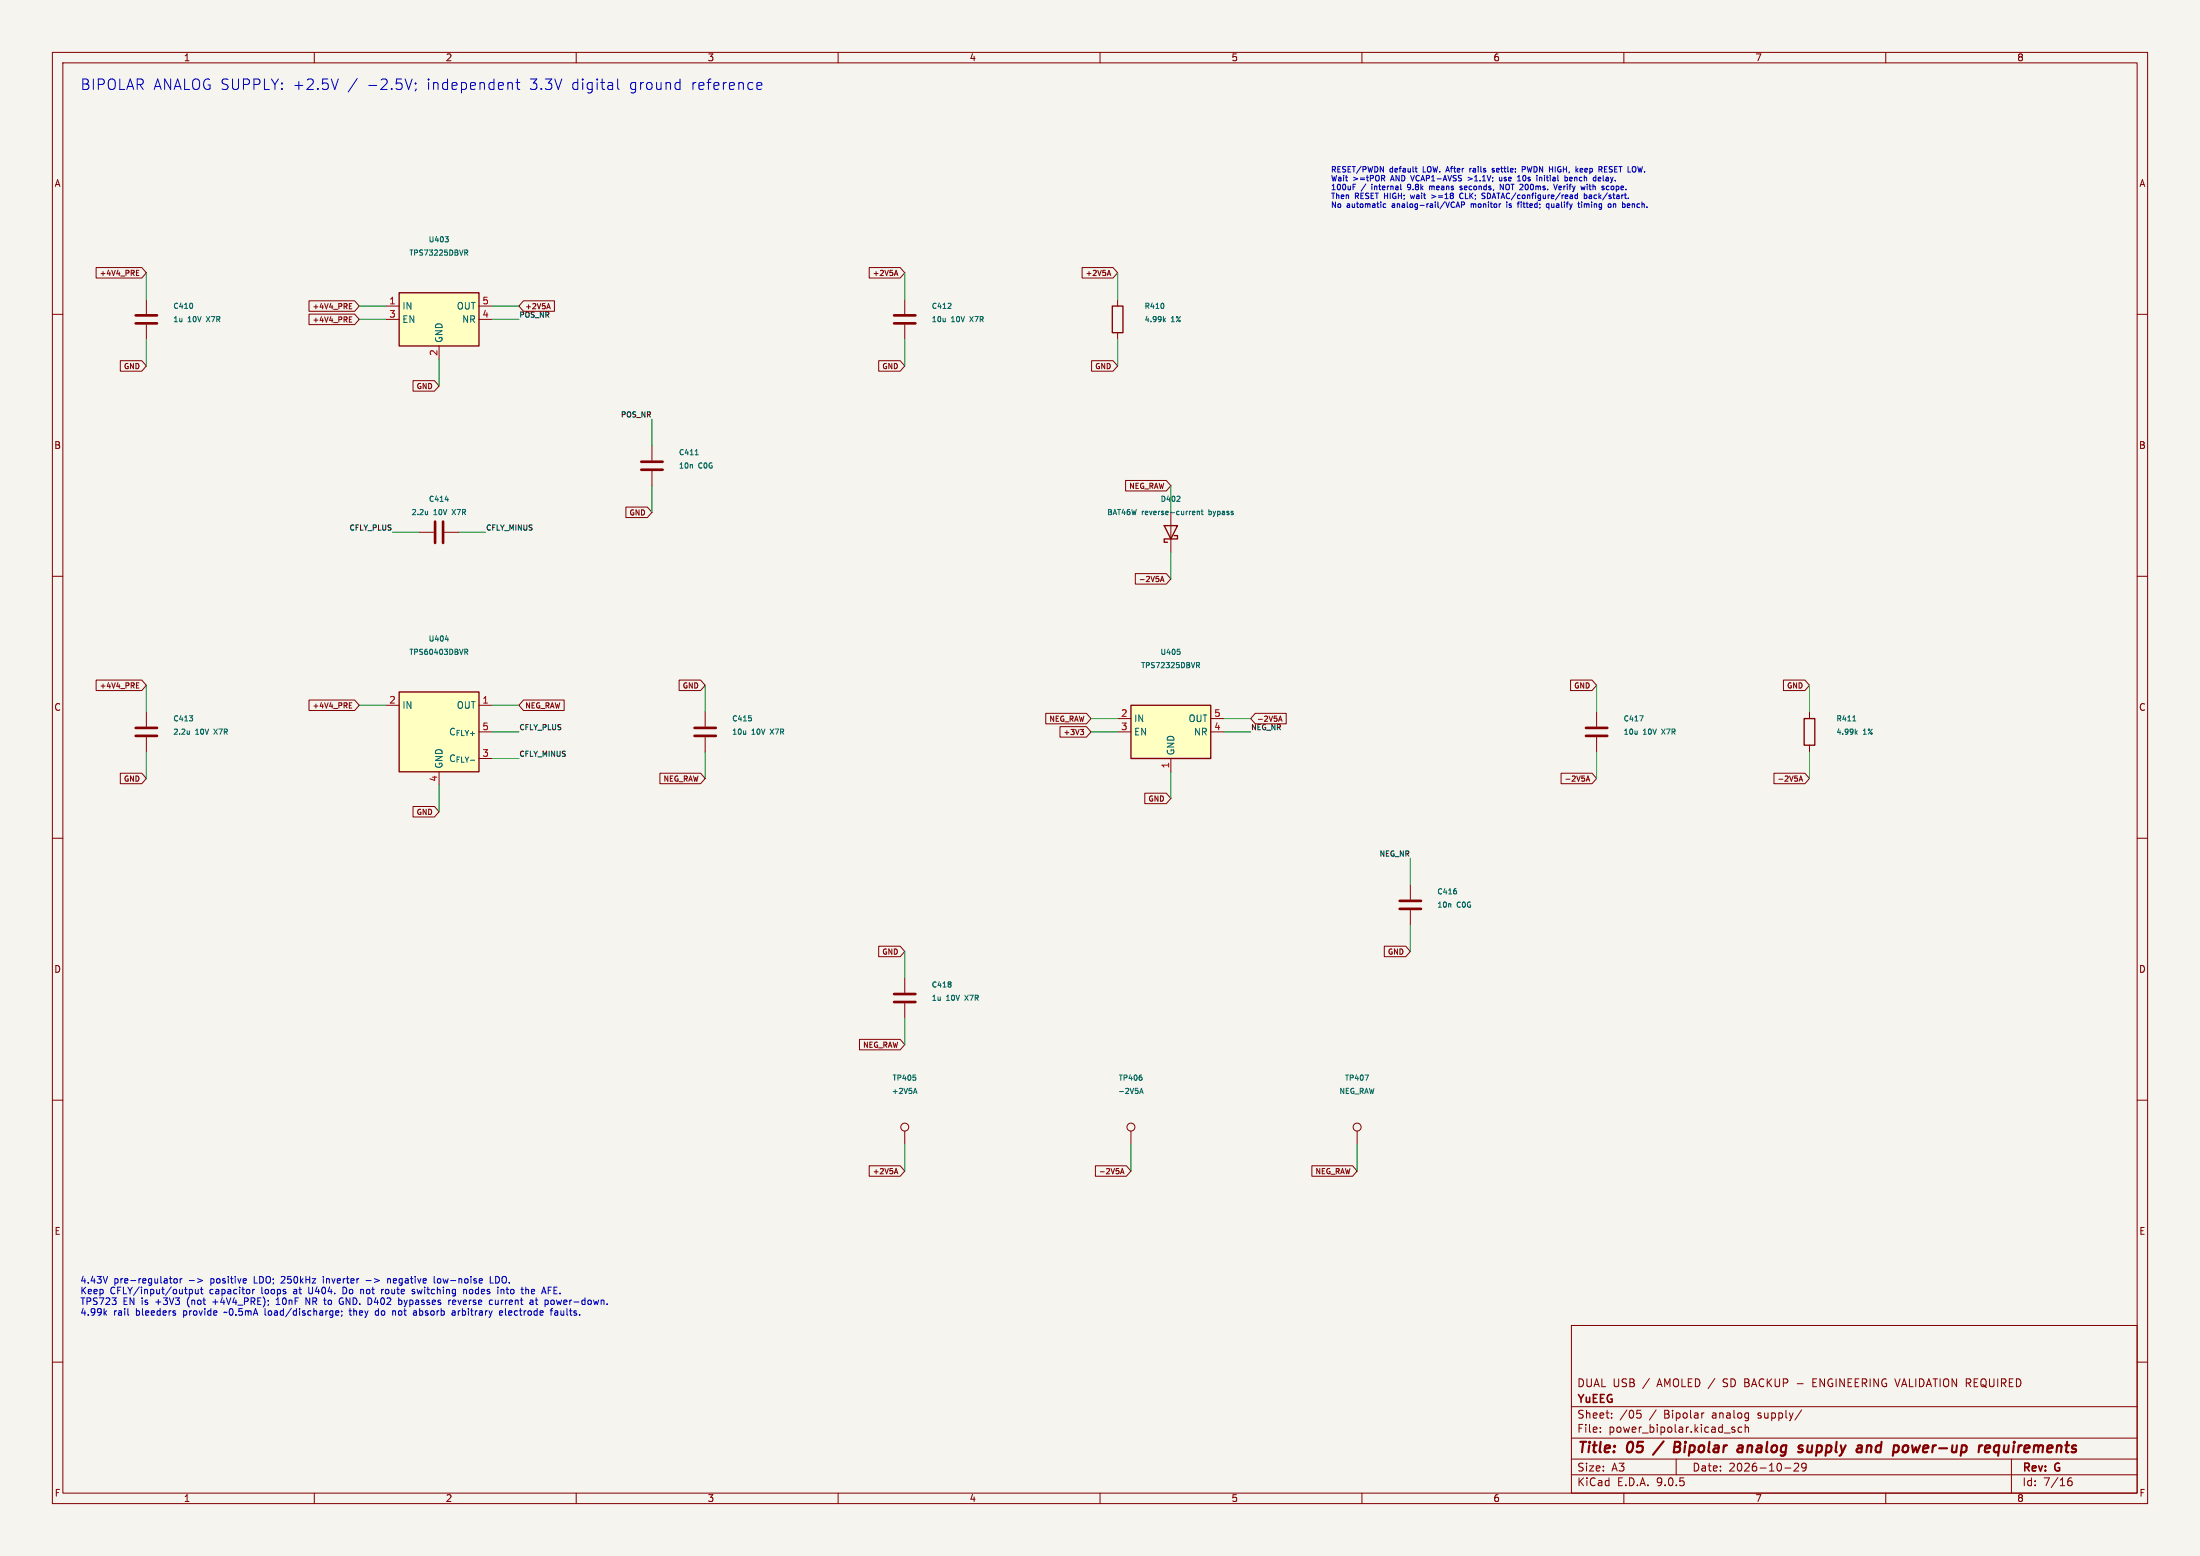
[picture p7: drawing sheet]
<svg xmlns="http://www.w3.org/2000/svg" width="420mm" height="297mm" viewBox="0 0 420 297" stroke-linecap="round" stroke-linejoin="round" font-family="sans-serif">
<path d="M0 0h420v297h-420z" fill="#f5f4ef" stroke="#f5f4ef" stroke-width=".19"/>
<g fill="none" stroke="#840000" stroke-width=".19">
<path d="M10 10h400v277h-400zM12 12h396v273h-396zM60 10v2M110 10v2M160 10v2M210 10v2M260 10v2M310 10v2M360 10v2M172.7 57.2v2.7M213.4 57.2v1.2M10 60h2"/>
<path d="M172.7 62v2.8M213.4 63.5v1.3M408 60h2M10 110h2M80 101.6h2.8M84.8 101.6h2.8M408 110h2M27.9 135.9v2.8M10 160h2M27.9 140.7v2.8M408 160h2M269.2 168.9v2.8"/>
<path d="M269.2 173.7v2.8M172.7 186.7v2.8M172.7 191.5v2.8M10 210h2M172.7 215.9v2.5M408 210h2M300 253h108v32h-108zM10 260h2M300 278.5h108M300 274.5h108M300 268.5h108M305.5 273.2v.2"/>
<path d="M305.5 272.5v.1M307.7 270.5v.2M307.7 269.8v.1M312.5 269.2h.7M312.7 269.8h.3l.3 .2-.1 .6-.5 .1M320 278.5v3M325.3 269.7l-.3 .1M330.6 272.7l.6 .4-.2 .3-.4-.1M331.2 272.5l-.4-.1-.2 .2M332.5 272.5l-.4-.1-.3 .3 .1 .6h.6M333.2 272.5l.2-.1 .3 .1 .1 .9M333.2 271.9v1.5"/>
<path d="M343.1 264.1h1.1M343.3 279.4v.5l-.9 .9h1M343.9 269.1l-1.2 1.9M344 279.4l-.1 .5 .2 .2 .4 .1 .3-.3M344.2 279.3l.5 .1a.99 .99 0 0 1-.3 1.4h-.3M346.1 263.9h.5M346.8 263.2h-.7v1.5h.7M384 278.5v6.5M408 260h2M60 285v2M110 285v2M160 285v2"/>
<path d="M210 285v2M260 285v2M300 281.5h108M310 285v2M340.7 280.2h1.2M360 285v2M394.7 282.9l.3-.2h.4l.2 .2v.4l-.3 .3-.4-.1-.2-.2M395.4 282.1a.59 .59 0 0 0-.7 .6"/>
<circle cx="172.7" cy="215.1" r=".76"/>
</g>
<g fill="none" stroke="#840000" stroke-width=".4">
<path d="M317.6 275.1l-2 2.6M319.7 276.2h.6M320.3 276.2l.3 .1M320.4 275.2h-.6l-.3 2 1-.1M320.5 276.1l-.2 .1M331.9 276h.7v1.2M332.6 277.1l-.7 .1M332.7 276.3l-.7 .1M345.1 275.9v1.2a.57 .57 0 0 0 .7-.1M356.7 275.9l.5 .1 .1 .2-.2 1M365 275.9l.2 1.3 .5-.9M379.9 276v.3l-1 .2"/>
<path d="M381.7 276a.66 .66 0 0 0-1 .3l-.1 .5 .2 .3h.7M381.7 275.9l-.3 2M382.6 275.9l-.1 1 .3 .3"/>
</g>
<path d="M170.7 60.2h4.1M170.7 61.7h4.1M83.1 99.6v4M84.6 99.6v4M25.9 138.9h4.1M25.9 140.5h4.1M267.2 172h4.1M267.2 173.5h4.1M170.7 189.7h4.1M170.7 191.3h4.1" fill="none" stroke="#840000" stroke-width=".51"/>
<g fill="none" stroke="#006464" stroke-width=".19">
<path d="M180.9 58.9h.7M181.5 58v.3M222.1 58.1v.6M222.2 61l.3 .4M222.5 60.7l-.4 .4M81.6 97.6v.6M81.6 98.1l-.1 .1M85 95.4h.6M36.2 136.6h.6l-.4 .4M36.2 139.5v.7M36.7 137.1v.4M36.2 140.1l-.2 .1"/>
<path d="M278 170.1v.4M181.5 187.5v.2M181.5 187.9v.4M174.5 208.4h.5M174.7 207.7l.4 1M174.8 205.7v.4"/>
</g>
<path d="M212.3 58.4h2.1v5.1h-2.1z" fill="none" stroke="#840000" stroke-width=".25"/>
<path d="M215.9 134.6h15.2v10.2h-15.2z" fill="#ffffc2"/>
<path d="M215.9 134.6h15.2v10.2h-15.2zM344.4 137.2h2.1v5h-2.1z" fill="none" stroke="#840000" stroke-width=".25"/>
<g fill="none" stroke="#840000" stroke-width=".19">
<path d="M27.9 57.2v2.7M27.9 62v2.8M124.5 85.1v2.8M124.5 89.9v2.8M213.4 137.2h2.5M213.4 139.7h2.5M231.1 137.2h2.6M231.1 139.7h2.6M304.8 135.9v2.8M345.4 135.9v1.3M223.5 144.8v2.5M304.8 140.7v2.8"/>
<path d="M345.4 142.2v1.3M215.9 215.9v2.5"/>
<circle cx="215.9" cy="215.1" r=".76"/>
</g>
<g fill="none" stroke="#006464" stroke-width=".19">
<path d="M36.7 58.1v.6M132.7 86.8h.6M224.8 123.9h.4M225.2 124.3v.6M228.4 126.5h.4l.2 .1-.1 .3-.5 .1M228.7 127l.3 .5M313 136.6h.7l-.4 1M353.7 137.6h.6M354.3 139.8l.3 .4M354.6 139.5l-.4 .4M217.6 208.7l.3-1 .3 1M217.7 208.4h.4"/>
<path d="M218 205.7v.4"/>
</g>
<path d="M25.9 60.2h4.1M25.9 61.7h4.1M122.4 88.1h4.1M122.4 89.7h4.1M302.8 138.9h4M302.8 140.5h4" fill="none" stroke="#840000" stroke-width=".51"/>
<path d="M76.2 55.9h15.2v10.1h-15.2z" fill="#ffffc2"/>
<path d="M76.2 55.9h15.2v10.1h-15.2zM222.2 100.3h2.6l-1.3 2.6zM224.2 102.2h.6v.7h-2.6v.6h.7" fill="none" stroke="#840000" stroke-width=".25"/>
<path d="M73.7 58.4h2.5M91.4 58.4h2.6M73.7 61h2.5M83.8 66v2.6M91.4 61h2.6M223.5 97.8v7.6" fill="none" stroke="#840000" stroke-width=".19"/>
<path d="M85 45.2h.6l-.4 .4M85.5 45.6v.5M88.7 47.7h.4l.2 .2-.1 .3h-.5M89 48.2l.3 .5M224.6 95.7h.7M225.2 94.8v.3M227.8 97.6h.3v.2l-.5 .1M228.1 98.2h-.3M228.5 97.7l.4-.1 .1 .6M228.5 97.6v.6M229.3 97.6h.4M229.4 97.2v.9l.3 .1" fill="none" stroke="#006464" stroke-width=".19"/>
<path d="M76.2 132.1h15.2v15.2h-15.2z" fill="#ffffc2"/>
<path d="M76.2 132.1h15.2v15.2h-15.2z" fill="none" stroke="#840000" stroke-width=".25"/>
<g fill="none" stroke="#840000" stroke-width=".19">
<path d="M18.3 51.1h8.8l.8 1-.8 1h-8.8zM26 52.1h.4M26 52.6h.5M26 51.6h.5M59 60h8.7l.9 1-.9 1h-8.7zM59 57.4h8.7l.9 1-.9 1h-8.7zM66.7 58.4h.3M66.7 58.9h.5M66.7 57.9h.5M99.9 57.4h5.9v2h-5.9l-.8-1zM104.5 58.7h.5M104.7 57.9l.3 1"/>
<path d="M165.9 51.1h5.9l.9 1-.9 1h-5.9zM170.8 52.3h.5M171.1 51.6l.3 1M206.6 51.1h5.9l.9 1-.9 1h-5.9zM211.5 52.3h.4M211.7 51.6l.3 1M23 68.8h4.1l.8 1.1-.8 1h-4.1zM66.7 61h.3M66.7 61.5h.5M66.7 60.5h.5M78.8 72.7h4.1l.9 1-.9 1h-4.1zM167.7 68.8h4.1l.9 1.1-.9 1h-4.1z"/>
<path d="M208.4 68.8h4.1l.9 1.1-.9 1h-4.1zM119.5 96.8h4.1l.9 1-.9 1h-4.1zM214.9 91.7h7.7l.9 1-.9 1h-7.7zM216.7 109.5h5.9l.9 1-.9 1h-5.9zM221.5 111l.4-1 .3 1M221.6 110.7h.5M18.3 129.8h8.8l.8 1-.8 1h-8.8zM26 130.8h.4M26 131.3h.5M26 130.3h.5M59 133.6h8.7l.9 1-.9 1h-8.7zM66.7 134.6h.3"/>
<path d="M66.7 135.1h.5M66.7 134.1h.5M73.7 134.6h2.5M91.4 134.6h2.6M91.4 139.7h2.6M99.9 133.6h7.8v2h-7.8l-.8-1zM129.6 129.8h4.1l.9 1-.9 1h-4.1zM134.6 135.9v2.8M199.6 136.2h7.8l.9 1-.9 1h-7.8zM202.4 138.7h5l.9 1-.9 1h-5zM206.2 139.2h.7l-.4 .4 .3 .1 .1 .3-.2 .2h-.3M239.6 136.2h5.9v2h-5.9l-.8-1z"/>
<path d="M244.1 137.7l.3-1 .3 1M244.2 137.4h.5M299.8 129.8h4.1l.9 1-.9 1h-4.1zM340.5 129.8h4.1l.8 1-.8 1h-4.1zM23 147.6h4.1l.8 1-.8 1h-4.1zM78.8 153.9h4.1l.9 1-.9 1h-4.1zM83.8 147.3v2.6M91.4 144.8h2.6M126 147.6h7.7l.9 1-.9 1h-7.7zM134.6 140.7v2.8M218.5 151.4h4.1l.9 1-.9 1h-4.1zM298 147.6h5.9l.9 1-.9 1h-5.9z"/>
<path d="M302.8 149.1l.3-1 .4 1M302.9 148.8h.5M338.7 147.6h5.9l.8 1-.8 1h-5.9zM343.5 149.1l.3-1 .3 1M343.5 148.8h.5M164.1 198.4h7.7l.9 1-.9 1h-7.7zM167.7 180.6h4.1l.9 1-.9 1h-4.1zM264.3 180.6h4.1l.8 1-.8 1h-4.1zM259.1 215.9v2.5M165.9 222.5h5.9l.9 1-.9 1h-5.9zM170.8 223.8h.5M171.1 223l.3 1"/>
<path d="M209.1 222.5h5.9l.9 1-.9 1h-5.9zM213.9 224l.3-1 .4 1M214 223.8h.5M250.4 222.5h7.8l.9 1-.9 1h-7.8z"/>
<circle cx="259.1" cy="215.1" r=".76"/>
</g>
<path d="M85 122h.6M88.7 123.9h.4l.2 .2-.1 .3h-.5M89 124.4l.3 .5M143.4 137.1v.4M260.6 205.2h.6l-.4 1" fill="none" stroke="#006464" stroke-width=".19"/>
<path d="M132.6 138.9h4.1M132.6 140.5h4.1" fill="none" stroke="#840000" stroke-width=".51"/>
<g fill="none" stroke="#009600" stroke-width=".19">
<path d="M27.9 52.1v5.1M68.6 58.4h5.1M94 58.4h5.1M172.7 52.1v5.1M213.4 52.1v5.1M27.9 64.8v5.1M68.6 61h5.1M83.8 68.6v5.1M94 61h5.1M172.7 64.8v5.1M213.4 64.8v5.1M124.5 80v5.1"/>
<path d="M124.5 92.7v5.1M223.5 92.7v5.1M74.9 101.6h5.1M87.6 101.6h5.1M223.5 105.4v5.1M27.9 130.8v5.1M68.6 134.6h5.1M94 134.6h5.1M94 139.7h5.1M134.6 130.8v5.1M208.3 137.2h5.1M208.3 139.7h5.1"/>
<path d="M233.7 137.2h5.1M233.7 139.7h5.1M304.8 130.8v5.1M345.4 130.8v5.1M27.9 143.5v5.1M83.8 149.9v5M94 144.8h5.1M134.6 143.5v5.1M223.5 147.3v5.1M304.8 143.5v5.1M345.4 143.5v5.1M269.2 163.8v5.1"/>
<path d="M269.2 176.5v5.1M172.7 181.6v5.1M172.7 194.3v5.1M172.7 218.4v5.1M215.9 218.4v5.1M259.1 218.4v5.1"/>
</g>
<g fill="none" stroke="#0000c2" stroke-width=".19">
<path d="M64.6 15.1l-.7 2M78.7 15.1l-.7 2M79.3 15.8v.2M79.4 17l-.2 .4M98.5 15.7h.7M98.8 15.1v1.7l.1 .2 .3 .1M117.9 15.1v1.7l.3 .3M144.8 15.7l.5 .1 .1 .4-.9 .2M145.3 17l-.5 .1M258.3 35.7h.4M264 34l.4 .5M264.1 39v.5l.5 .1"/>
<path d="M264.2 33.5l.2 .2-.1 .2-.5 .1M267.4 35.2v.9l.2 .1M269.3 37.2l.2 .7M270.2 32.1h.4M270.3 31.8v.9l.3 .1M272.9 35.5v.7M273.2 35.5l-.3 .1M273.3 37.2l.8 .3-.8 .3M277.7 39.5l-.1 .1M278 39.6l.3-1 .4 1M278.1 39.3h.5M279.1 35.6l-.2-.1-.2 .2 .1 .1 .3 .1v.3h-.4"/>
<path d="M279.3 36.9a.49 .49 0 0 0-.7 .5 .49 .49 0 0 0 .7 .5M279.4 38.6h-.4v1M279.5 39.1h-.5M280.3 33.8l.8 .3-.8 .3M280.6 32.1v.7M280.9 32.1l-.3 .2M283.1 37.4l.3 .1 .1 .2-.2 .2h-.2M285.3 32.2l-.3-.1-.1 .2v.1l.4 .1v.3h-.4M286.3 33.8v.7l.4-.1M286.7 33.8v.7M287 35.2v1l-.6-1v1M287.7 38.9v.7"/>
<path d="M289.7 34.5h.6M290 33.5v1M290.6 32.3h.5l.1-.4-.6-.1v1M293.9 33.8v.7M294.4 34v.5M295.2 39.1l.1 .5h.4M295.7 38.9v1.1M296.6 35.2l.4 1 .3-1M298 35.5l-.4 .2 .1 .5h.3M298.1 35.8l-.5 .1M298.8 33.5v1M299.2 33.9v.5l-.4 .1"/>
<path d="M299.7 34v.5h.3M300.2 34.1l-.5 .1M300.2 37.4v.5M300.2 37.9h-.1M300.2 37.5h-.1M300.7 37.4l.1 .5h.4M301.2 36.9v1M301.2 38.9h.4M301.4 38.6v.9l.2 .1M302 38.6v.1M302 38.9v.7M302.1 32.2l-.3-.1-.1 .2v.5h.4"/>
<path d="M302.2 32.4l-.5 .1M302.5 36.9v1M302.6 37.2l.3 .1 .1 .4-.2 .2h-.3M303 35.5v.7M303.5 37.2l-.1 .1M303.5 37.5l-.1 .2 .1 .2M305.1 34l.1 .5h.4M305.6 34l-.5 .2M306.3 32.3h.4M306.8 36.2h.4M306.8 31.8h-.5v1h.5M307.1 39l.3-.1 .2 .2-.1 .5-.4-.1"/>
<path d="M308 38.9v.7M308.3 38.9l-.3 .1M309.8 38.6v1M310.7 39.6h.4M310.7 39l.3-.1 .2 .3-.5 .1M20 250.6l.4 .4M20.4 250.2l-.5 .5M20.5 243.6l-.4 1.3M24.5 251h.1M32.3 244.1h.5M32.5 243.6v1.1l.3 .2M33.2 244.2l.2-.1 .4 .1v.5l-.1 .2h-.3l-.2-.1z"/>
<path d="M33.4 250.6l.1 .2-.1 .2M33.4 250.2l.1 .1M34.4 244.1v.8M34.8 244.1l-.4 .2M36.1 244.4h1M36.1 246.1v1.3M36.1 246.2l.4-.1 .2 .3-.1 .5h-.5M37.3 246.1l.1 .8 .3 .1 .1-.2M37.7 244.1l1 .3-1 .4M37.8 246.1v.9M38.3 246.1h.4M38.4 245.7v1.1l.3 .2"/>
<path d="M40.6 248.5h1M42.9 250.4l-.2 .2M47 244.1v.3l-.6 .1M48.2 246.1v.9M48.5 246.1l-.3 .3M50.6 249.8v1.1l.2 .1M52.7 249h.7M53.1 247.7v1.3M53.9 243.6l-.2 .2M54.3 244.2l-.7 .7h.8M58.4 249v-1.3l.7 1.3M58.9 245.7v1l.3 .3"/>
<path d="M61.7 243.6v.2M61.7 244.1v.8M64.1 250.6l.6-.1-.1-.2-.3-.1-.2 .2v.6h.5M65.2 247.7l.3 .1M65.2 250.3v.1M65.3 251l-.1 .2M65.3 248.5h.2v.4l-.3 .1M65.5 245.7v1.3l.5-.1M66.6 250.2h.5M66.8 249.8v1.1l.3 .1M69 246.1l.4 .2M69.9 244.4h1"/>
<path d="M72.2 250.3l-.3-.1-.3 .2 .2 .6h.4M73.2 246.1l-.3 .1M73.6 246.2v.6M74 244.2l.2-.1h.3v.8M74 244.1v.8M75.2 250.2l.3 .2v.6M76.6 248.2l.1 .2-.1 .5M77.1 248.2l.3 .8-.3 .4M78.7 246.3v.2l.5 .2-.2 .3-.3-.1M79.5 251h-.4M79.5 250.4v.6M79.5 250.5l-.4 .1"/>
<path d="M82.9 243.6v1.1l.2 .2M83.9 244.1h-.3l-.1 .2 .1 .5 .3 .1M86.3 251h.6M86.3 250.3h.5l.1 .7M86.4 248.3l.1 .6h.4M86.9 250.5l-.6 .1M87 248.3v.2l-.6 .1M88.5 246.2l.2-.1 .3 .1 .1 .8M88.5 246.1v.9M89.7 246.2v.6M93.6 243.6v1.3h.6M94.6 248.2v.7l.3 .1 .2-.1"/>
<path d="M94.9 243.6h-.3v1.3h.3M95.1 248.2v.8M95.3 250.6l.7-.1-.1-.2-.4-.1-.2 .2 .1 .6h.5M95.7 246.2l.1-.1 .3 .1 .1 .8M95.7 246.1v.9M96.5 249.8v1.1l.2 .1M100.4 246.2l.1-.1 .4 .1v.8M100.4 245.7v1.3M102.2 248.2h.5M102.4 247.7v1.1l.3 .2M104.7 246.3h.4M104.7 245.7h.6"/>
<path d="M105 250.2h.5M105.2 250v1M105.7 248.2l.1 .2-.1 .5M106.3 250.2l-.4 .1M106.5 250.5l-.4 .1-.2 .1 .2 .3h.4M106.5 250.4v.6"/>
</g>
<g font-size="2.8" fill="#0000c2">
<text x="15.2" y="17.4">BIPOLAR ANALOG SUPPLY:</text>
<text x="55.9" y="17.4">+2.5V</text>
<text x="66.4" y="17.4">/</text>
<text x="70.1" y="17.4">-2.5V;</text>
<text x="81.6" y="17.4">independent</text>
<text x="101.3" y="17.4">3.3V</text>
<text x="109.3" y="17.4">digital</text>
<text x="120.4" y="17.4">ground</text>
<text x="132.3" y="17.4">reference</text>
</g>
<g font-size="2.8" fill="#840000">
<text x="301" y="277.9">Title:</text>
<text x="310.6" y="277.9">05</text>
<text x="321.2" y="277.9">Bipolar</text>
<text x="334.2" y="277.9">analog</text>
<text x="346.6" y="277.9">supply</text>
<text x="358.6" y="277.9">and</text>
<text x="366.3" y="277.9">power-up</text>
<text x="383.4" y="277.9">requirements</text>
</g>
<g font-size="2.1" fill="#840000">
<text x="301" y="268.2">YuEEG</text>
<text x="301" y="265">DUAL USB</text>
<text x="313.7" y="265">/</text>
<text x="316.5" y="265">AMOLED /</text>
<text x="329.3" y="265">SD BACKUP</text>
<text x="346.9" y="265">ENGINEERING VALIDATION REQUIRED</text>
<text x="301" y="273.7">File:</text>
<text x="301" y="271">Sheet:</text>
<text x="307.1" y="273.7">power_bipolar.kicad_sch</text>
<text x="309.2" y="271">/05</text>
<text x="314.9" y="271">/</text>
<text x="317.8" y="271">Bipolar</text>
<text x="327.1" y="271">analog</text>
<text x="336" y="271">supply/</text>
<text x="301" y="281.1">Size:</text>
<text x="307.6" y="281.1">A3</text>
<text x="323" y="281.1">Date:</text>
<text x="330" y="281.1">2026-10-29</text>
<text x="386" y="281.3">Rev:</text>
<text x="392.4" y="281.3">G</text>
<text x="301" y="283.9">KiCad</text>
<text x="308.7" y="283.9">E.D.A.</text>
<text x="316.3" y="283.9">9.0.5</text>
<text x="386" y="283.9">Id:</text>
<text x="390.1" y="283.9">7/16</text>
</g>
<g font-size="1.8" fill="#840000">
<text x="35" y="11.9">1</text>
<text x="85" y="11.9">2</text>
<text x="135" y="11.9">3</text>
<text x="185" y="11.9">4</text>
<text x="235" y="11.9">5</text>
<text x="285" y="11.9">6</text>
<text x="335" y="11.9">7</text>
<text x="385" y="11.9">8</text>
<text x="10.3" y="35.9">A</text>
<text x="408.3" y="35.9">A</text>
<text x="10.3" y="85.9">B</text>
<text x="408.2" y="85.9">B</text>
<text x="10.3" y="135.9">C</text>
<text x="408.2" y="135.9">C</text>
<text x="10.3" y="185.9">D</text>
<text x="408.2" y="185.9">D</text>
<text x="10.3" y="235.9">E</text>
<text x="408.3" y="235.9">E</text>
<text x="10.3" y="285.9">F</text>
<text x="35" y="286.9">1</text>
<text x="85" y="286.9">2</text>
<text x="135" y="286.9">3</text>
<text x="185" y="286.9">4</text>
<text x="235" y="286.9">5</text>
<text x="285" y="286.9">6</text>
<text x="335" y="286.9">7</text>
<text x="385" y="286.9">8</text>
<text x="408.3" y="285.9">F</text>
</g>
<g font-size="1.8" fill="#a90000">
<text x="74.2" y="58.2">1</text>
<text x="92" y="58.2">5</text>
<text x="74.2" y="60.7">3</text>
<text x="92" y="60.7">4</text>
<text x="83.6" y="68" transform="rotate(-90 83.6 68)">2</text>
<text x="74.2" y="134.4">2</text>
<text x="92" y="134.4">1</text>
<text x="213.9" y="136.9">2</text>
<text x="231.7" y="136.9">5</text>
<text x="92" y="139.4">5</text>
<text x="213.9" y="139.4">3</text>
<text x="231.7" y="139.4">4</text>
<text x="83.6" y="149.3" transform="rotate(-90 83.6 149.3)">4</text>
<text x="92" y="144.5">3</text>
<text x="223.3" y="146.8" transform="rotate(-90 223.3 146.8)">1</text>
</g>
<g font-size="1.8" fill="#006464">
<text x="76.7" y="59.3">IN</text>
<text x="87.1" y="59.3">OUT</text>
<text x="76.7" y="61.8">EN</text>
<text x="84.7" y="65.5" transform="rotate(-90 84.7 65.5)">GND</text>
<text x="88.1" y="61.8">NR</text>
<text x="76.7" y="135.5">IN</text>
<text x="87.1" y="135.5">OUT</text>
<text x="85.6" y="140.6">C_{FLY+}</text>
<text x="216.4" y="138">IN</text>
<text x="216.4" y="140.6">EN</text>
<text x="226.8" y="138">OUT</text>
<text x="227.8" y="140.6">NR</text>
<text x="84.7" y="146.8" transform="rotate(-90 84.7 146.8)">GND</text>
<text x="85.6" y="145.6">C_{FLY-}</text>
<text x="224.4" y="144.3" transform="rotate(-90 224.4 144.3)">GND</text>
</g>
<g font-size="1.8" fill="#0000c2">
<text x="15.2" y="245.3">4.43V</text>
<text x="21.7" y="245.3">pre-regulator</text>
<text x="40.5" y="245.3">positive</text>
<text x="49" y="245.3">LDO;</text>
<text x="54.4" y="245.3">250kHz</text>
<text x="62.5" y="245.3">inverter</text>
<text x="70.9" y="245.3">-&gt;</text>
<text x="75.2" y="245.3">negative</text>
<text x="84.3" y="245.3">low-noise</text>
<text x="95.2" y="245.3">LDO.</text>
<text x="15.2" y="247.4">Keep</text>
<text x="15.2" y="249.4">TPS723</text>
<text x="15.2" y="251.5">4.99k</text>
<text x="21" y="247.4">CFLY/input/output</text>
<text x="21.7" y="251.5">rail</text>
<text x="23.5" y="249.4">EN is</text>
<text x="26" y="251.5">bleeders</text>
<text x="29.9" y="249.4">+3V3</text>
<text x="35.3" y="251.5">provide</text>
<text x="36.2" y="249.4">(not</text>
<text x="40.1" y="247.4">capacitor</text>
<text x="41.2" y="249.4">+4V4_PRE);</text>
<text x="43.3" y="251.5">~0.5mA</text>
<text x="50.2" y="247.4">loops</text>
<text x="51.2" y="251.5">load/discharge;</text>
<text x="53.6" y="249.4">10nF</text>
<text x="56.5" y="247.4">at</text>
<text x="59.4" y="249.4">NR to</text>
<text x="59.6" y="247.4">U404.</text>
<text x="66.2" y="249.4">GND. D402</text>
<text x="66.3" y="247.4">Do</text>
<text x="67.6" y="251.5">they</text>
<text x="69.9" y="247.4">not</text>
<text x="72.7" y="251.5">do</text>
<text x="74.1" y="247.4">route</text>
<text x="76.2" y="251.5">not</text>
<text x="78" y="249.4">bypasses</text>
<text x="80.1" y="247.4">switching</text>
<text x="80.4" y="251.5">absorb</text>
<text x="87.7" y="249.4">reverse</text>
<text x="88" y="251.5">arbitrary</text>
<text x="90.1" y="247.4">nodes</text>
<text x="95.7" y="249.4">current</text>
<text x="96.9" y="247.4">into</text>
<text x="97.2" y="251.5">electrode</text>
<text x="101.7" y="247.4">the</text>
<text x="103.7" y="249.4">at</text>
<text x="105.8" y="247.4">AFE.</text>
<text x="106.7" y="249.4">power-down.</text>
<text x="107.2" y="251.5">faults.</text>
</g>
<g font-size="1.5" fill="#0000c2">
<text x="254" y="33.3">RESET/PWDN</text>
<text x="254" y="34.9">Wait</text>
<text x="258.3" y="34.9">&gt;=tPOR</text>
<text x="265.3" y="33.3">default</text>
<text x="265.7" y="34.9">AND VCAP1-AVSS</text>
<text x="271.8" y="33.3">LOW. After</text>
<text x="280.9" y="34.9">&gt;1.1V;</text>
<text x="281.2" y="33.3">rails</text>
<text x="285.8" y="33.3">settle:</text>
<text x="287.1" y="34.9">use</text>
<text x="290.9" y="34.9">10s</text>
<text x="291.7" y="33.3">PWDN HIGH,</text>
<text x="294.8" y="34.9">initial</text>
<text x="300.4" y="34.9">bench</text>
<text x="302.5" y="33.3">keep</text>
<text x="306.1" y="34.9">delay.</text>
<text x="307.1" y="33.3">RESET LOW.</text>
<text x="254" y="36.6">100uF</text>
<text x="254" y="38.3">Then</text>
<text x="254" y="40">No</text>
<text x="257.1" y="40">automatic</text>
<text x="258.6" y="38.3">RESET HIGH;</text>
<text x="259.9" y="36.6">/</text>
<text x="262" y="36.6">internal</text>
<text x="265.9" y="40">analog-rail/VCAP</text>
<text x="269.1" y="36.6">9.8k</text>
<text x="269.7" y="38.3">wait</text>
<text x="273.5" y="36.6">means</text>
<text x="273.9" y="38.3">&gt;=18</text>
<text x="279.6" y="38.3">CLK;</text>
<text x="279.6" y="36.6">seconds,</text>
<text x="281.2" y="40">monitor</text>
<text x="284.1" y="38.3">SDATAC/configure/read</text>
<text x="287.5" y="36.6">NOT 200ms.</text>
<text x="288.3" y="40">is</text>
<text x="290.7" y="40">fitted;</text>
<text x="296.4" y="40">qualify</text>
<text x="298.4" y="36.6">Verify</text>
<text x="302.7" y="40">timing</text>
<text x="303.8" y="36.6">with</text>
<text x="303.8" y="38.3">back/start.</text>
<text x="308" y="36.6">scope.</text>
<text x="308.7" y="40">on</text>
<text x="311.6" y="40">bench.</text>
</g>
<g font-size="1.4" fill="#006464">
<text x="81.7" y="46.4">U403</text>
<text x="78" y="49">TPS73225DBVR</text>
<text x="33" y="59.1">C410</text>
<text x="177.8" y="59.1">C412</text>
<text x="218.4" y="59.1">R410</text>
<text x="33" y="61.7">1u</text>
<text x="35.9" y="61.7">10V</text>
<text x="39.6" y="61.7">X7R</text>
<text x="177.8" y="61.7">10u</text>
<text x="181.6" y="61.7">10V</text>
<text x="185.4" y="61.7">X7R</text>
<text x="218.4" y="61.7">4.99k</text>
<text x="223.6" y="61.7">1%</text>
<text x="129.5" y="89.6">10n</text>
<text x="129.5" y="87.1">C411</text>
<text x="133.3" y="89.6">C0G</text>
<text x="81.8" y="96">C414</text>
<text x="221.5" y="96">D402</text>
<text x="78.5" y="98.5">2.2u</text>
<text x="82.8" y="98.5">10V</text>
<text x="86.5" y="98.5">X7R</text>
<text x="211.3" y="98.5">BAT46W</text>
<text x="218" y="98.5">reverse-current</text>
<text x="230.9" y="98.5">bypass</text>
<text x="78" y="125.2">TPS60403DBVR</text>
<text x="81.7" y="122.6">U404</text>
<text x="221.4" y="125.2">U405</text>
<text x="217.7" y="127.7">TPS72325DBVR</text>
<text x="33" y="137.9">C413</text>
<text x="139.7" y="137.9">C415</text>
<text x="309.8" y="137.9">C417</text>
<text x="350.5" y="137.9">R411</text>
<text x="33" y="140.4">2.2u</text>
<text x="37.3" y="140.4">10V</text>
<text x="41.1" y="140.4">X7R</text>
<text x="139.7" y="140.4">10u</text>
<text x="143.5" y="140.4">10V</text>
<text x="147.3" y="140.4">X7R</text>
<text x="309.8" y="140.4">10u</text>
<text x="313.7" y="140.4">10V</text>
<text x="317.4" y="140.4">X7R</text>
<text x="350.5" y="140.4">4.99k</text>
<text x="355.6" y="140.4">1%</text>
<text x="274.3" y="173.4">10n</text>
<text x="274.3" y="170.9">C416</text>
<text x="278.1" y="173.4">C0G</text>
<text x="177.8" y="191.2">1u</text>
<text x="177.8" y="188.7">C418</text>
<text x="180.6" y="191.2">10V</text>
<text x="184.4" y="191.2">X7R</text>
<text x="170.2" y="209">+2V5A</text>
<text x="170.3" y="206.5">TP405</text>
<text x="213.3" y="209">-2V5A</text>
<text x="213.5" y="206.5">TP406</text>
<text x="255.6" y="209">NEG_RAW</text>
<text x="256.6" y="206.5">TP407</text>
</g>
<g font-size="1.4" fill="#840000">
<text x="18.9" y="52.9">+4V4_PRE</text>
<text x="166.5" y="52.9">+2V5A</text>
<text x="207.1" y="52.9">+2V5A</text>
<text x="59.5" y="59.2">+4V4_PRE</text>
<text x="59.5" y="61.8">+4V4_PRE</text>
<text x="23.5" y="70.6">GND</text>
<text x="168.3" y="70.6">GND</text>
<text x="208.9" y="70.6">GND</text>
<text x="79.4" y="74.5">GND</text>
<text x="215.4" y="93.5">NEG_RAW</text>
<text x="120" y="98.6">GND</text>
<text x="217.3" y="111.3">-2V5A</text>
<text x="18.9" y="131.6">+4V4_PRE</text>
<text x="130.2" y="131.6">GND</text>
<text x="300.4" y="131.6">GND</text>
<text x="341" y="131.6">GND</text>
<text x="59.5" y="135.4">+4V4_PRE</text>
<text x="100.2" y="135.4">NEG_RAW</text>
<text x="200.2" y="138">NEG_RAW</text>
<text x="202.9" y="140.5">+3V3</text>
<text x="23.5" y="149.4">GND</text>
<text x="126.5" y="149.4">NEG_RAW</text>
<text x="298.6" y="149.4">-2V5A</text>
<text x="339.2" y="149.4">-2V5A</text>
<text x="79.4" y="155.7">GND</text>
<text x="219.1" y="153.2">GND</text>
<text x="168.3" y="182.4">GND</text>
<text x="264.8" y="182.4">GND</text>
<text x="164.6" y="200.2">NEG_RAW</text>
<text x="166.5" y="224.3">+2V5A</text>
<text x="209.7" y="224.3">-2V5A</text>
<text x="251" y="224.3">NEG_RAW</text>
</g>
<g font-size="1.4" fill="#0f0f0f">
<text x="100.2" y="59.2">+2V5A</text>
<text x="99.1" y="60.7">POS_NR</text>
<text x="118.4" y="79.7">POS_NR</text>
<text x="66.6" y="101.3">CFLY_PLUS</text>
<text x="92.7" y="101.3">CFLY_MINUS</text>
<text x="239.9" y="138">-2V5A</text>
<text x="99.1" y="139.4">CFLY_PLUS</text>
<text x="238.8" y="139.4">NEG_NR</text>
<text x="99.1" y="144.5">CFLY_MINUS</text>
<text x="263.2" y="163.6">NEG_NR</text>
</g>
</svg>
